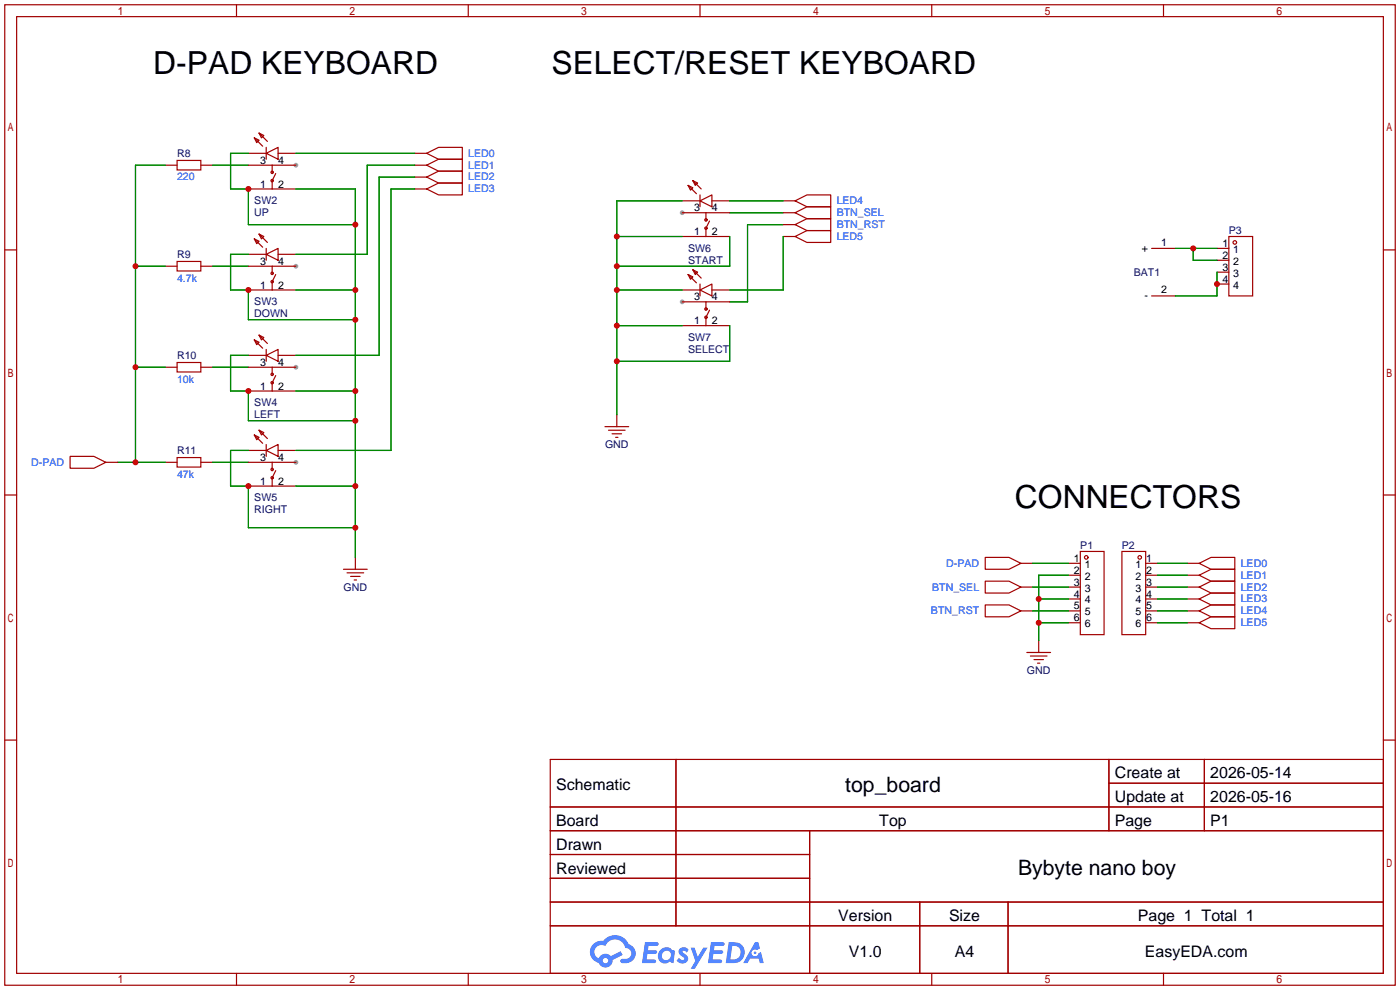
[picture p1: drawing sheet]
<svg xmlns="http://www.w3.org/2000/svg" width="299mm" height="212mm" viewBox="0 0 299 212" stroke-linecap="round" stroke-linejoin="round" font-family="sans-serif">
<g fill="#999">
<circle cx="63.2" cy="35.3" r=".51"/>
<circle cx="63.2" cy="56.9" r=".51"/>
<circle cx="63.2" cy="78.5" r=".51"/>
<circle cx="63.2" cy="98.8" r=".51"/>
<circle cx="145.8" cy="45.5" r=".51"/>
<circle cx="145.8" cy="64.5" r=".51"/>
</g>
<g fill="none" stroke="#a10000" stroke-width=".25">
<path d="M1 1h297.2v209.6h-297.2zM3.6 3.6h292.1v204.4h-292.1zM50.5 1v2.6M100.1 1v2.6M149.6 1v2.6M199.1 1v2.6M248.7 1v2.6M1 53.4h2.6M295.7 53.4h2.5M1 105.8h2.6M295.7 105.8h2.5M1 158.2h2.6"/>
<path d="M295.7 158.2h2.5M117.6 162.3h178.1v45.7h-178.1zM117.6 172.5h178.1M117.6 177.5h178.1M144.5 162.3v35.6M173 177.5v30.5M237 162.3v15.2M237 167.4h58.7M257.4 162.3v15.2M117.6 182.6h55.4M117.6 192.8h178.1M117.6 187.7h55.4"/>
<path d="M117.6 197.9h178.1M196.6 192.8v15.2M215.4 192.8v15.2M50.5 208v2.6M100.1 208v2.6M149.6 208v2.6M199.1 208v2.6M248.7 208v2.6"/>
</g>
<g fill="#5487ff">
<path d="M145.3 202.7a1.3 1.3 0 0 1 1.9 .3l-.4 .6a.54 .54 0 0 0-.9-.2l.1 .2a1.34 1.34 0 0 1 .9 1.8 1.47 1.47 0 0 1-2.3-.1l.5-.6 .8 .5a.31 .31 0 0 0 .4-.3 .31 .31 0 0 0-.3-.4 1.12 1.12 0 0 1-.7-1.8z"/>
<path d="M147.6 202.5h.9l.6 2 1.2-2h.9l-2.7 4.6h-.9l1-1.7z"/>
<path d="M137.8 201.4h1.7a1.31 1.31 0 0 1 1.2 .2 .4 .4 0 0 1-.3 .5l-1.8 .1-.1 .9h1.6a.4 .4 0 0 1 .4 .4 .4 .4 0 0 1-.5 .4h-1.6l-.2 1.2h1.4a.46 .46 0 0 1 .5 0 .46 .46 0 0 1 .1 .5l-.4 .2h-2.6z"/>
<path d="M151.9 201.4h1.7a1.32 1.32 0 0 1 1.2 .2 .39 .39 0 0 1-.3 .5l-1.8 .1-.1 .9h1.6a.4 .4 0 0 1 .4 .4 .4 .4 0 0 1-.4 .4h-1.7l-.2 1.2h1.4a.46 .46 0 0 1 .5 0 .46 .46 0 0 1 .1 .5l-.4 .2h-2.6z"/>
<path d="M161.3 201.4h.8l.3 1.3-.6 .4a.75 .75 0 0 0-1.1 .3 .75 .75 0 0 0 .5 1 .75 .75 0 0 0 .9-.7l.5-.2 .6 2.3h-.8l-.3-.9h-1.8l-.5 .9h-1z"/>
<path d="M155.7 201.4l-.6 4.4h1.5a2.27 2.27 0 0 0 2.6-2.2 2.27 2.27 0 0 0-2.7-2.2zM156.5 202.1a1.5 1.5 0 0 1 1.8 1.6 1.5 1.5 0 0 1-1.9 1.4h-.3z"/>
<path d="M141.2 203a1.6 1.6 0 0 0-.3 2.3 1.6 1.6 0 0 0 2.3 .2l.7 .3 .3-2.4-.1-.3-.5-.1a1.58 1.58 0 0 0-2.4 0zM141.8 203.5a.98 .98 0 0 1 1.6 .4 .98 .98 0 0 1-1.1 1.3 .94 .94 0 0 1-.9-.7 .94 .94 0 0 1 .4-1z"/>
<path d="M126.8 201.8a2.37 2.37 0 0 0 1.1 4 1.54 1.54 0 0 0 1.8 1 1.54 1.54 0 0 0 1.2-1.6l2.2-1.1-.5-.8-2 1a1.57 1.57 0 0 0-2.7 .5 1.5 1.5 0 0 1-.7-2.1 1.5 1.5 0 0 1 2.2-.5 2.23 2.23 0 0 1 2.3-1.4 2.23 2.23 0 0 1 2 1.8 1.16 1.16 0 0 1 1.2 1.1 1.16 1.16 0 0 1-1.1 1.2h-.7a.47 .47 0 0 0-.5 .4 .47 .47 0 0 0 .4 .5 2.17 2.17 0 0 0 2.5-.9 2.17 2.17 0 0 0-.3-2.7l-.8-.4a3.2 3.2 0 0 0-5.5-.7l-1.1 .1zM128.8 205.3a.6 .6 0 0 1 1.2 0 .6 .6 0 0 1-1.2 0z"/>
<circle cx="161.4" cy="203.6" r=".28"/>
</g>
<g fill="none" stroke="#a10000" stroke-width=".25">
<path d="M35.3 35.3h2.5M37.8 34.3h5.1v2h-5.1zM42.9 35.3h2.6M53.1 35.3h10.1M53.1 32.8h3.8M54.4 29.5l1 .5-.5 .5zM54.4 29.5l1.7 1.7M55.4 28.4l1 .6-.5 .5zM55.4 28.4l1.7 1.8M56.9 32.8l2.5-1.3v2.5zM56.9 31.5v2.5M58.2 35.3v1.8"/>
<path d="M58.9 37.1l-.7 1.5v1.8M59.4 32.8h3.8M88.6 35.3h2.6M88.6 32.8h2.6M88.6 37.8h2.6M91.2 32.8l2.5-1.3h5.1v2.5h-5.1zM91.2 35.3l2.5-1.3h5.1v2.6h-5.1zM91.2 37.8l2.5-1.2h5.1v2.5h-5.1zM147.1 39.6l1 .5-.5 .5zM147.1 39.6l1.7 1.8M148.1 38.6l1 .5-.5 .5zM148.1 38.6l1.8 1.8"/>
<path d="M35.3 56.9h2.5M37.8 55.9h5.1v2h-5.1zM42.9 56.9h2.6M53.1 56.9h10.1M53.1 40.4h10.1M53.1 54.4h3.8M54.4 51.1l1 .5-.5 .5zM54.4 51.1l1.7 1.7M55.4 50l1 .5-.5 .6zM55.4 50l1.7 1.8M56.9 54.4l2.5-1.3v2.5zM56.9 53.1v2.5"/>
<path d="M58.2 56.9v1.8M58.9 58.7l-.7 1.5v1.8M59.4 54.4h3.8M88.6 40.4h2.6M91.2 40.4l2.5-1.3h5.1v2.6h-5.1zM145.8 45.5h10.2M145.8 42.9h3.8M145.8 50.5h10.2M147.1 58.7l1 .5-.5 .5zM147.1 58.7l1.7 1.8M148.1 57.7l1 .5-.5 .5zM148.1 57.7l1.8 1.7"/>
<path d="M149.6 42.9l2.5-1.2v2.5zM149.6 41.7v2.5M150.9 45.5v1.7M151.6 47.2l-.7 1.6v1.7M152.1 42.9h3.9M167.4 45.5h2.5M167.4 48h2.5M167.4 42.9h2.5M167.4 50.5h2.5M169.9 45.5l2.6-1.3h5v2.5h-5zM169.9 48l2.6-1.3h5v2.6h-5zM169.9 42.9l2.6-1.2h5v2.5h-5z"/>
<path d="M169.9 50.5l2.6-1.2h5v2.5h-5zM246.1 53.1h5.1M260.1 53.1h2.5M260.1 58.2h2.5M260.1 55.6h2.5M262.6 50.5h5.1v12.7h-5.1zM35.3 78.5h2.5M37.8 77.5h5.1v2h-5.1zM42.9 78.5h2.6M53.1 78.5h10.1M53.1 62h10.1M53.1 75.9h3.8"/>
<path d="M54.4 72.6l1 .6-.5 .5zM54.4 72.6l1.7 1.8M55.4 71.6l1 .5-.5 .5zM55.4 71.6l1.7 1.8M56.9 75.9l2.5-1.2v2.5zM56.9 74.7v2.5M58.2 78.5v1.8M59.4 75.9h3.8M145.8 62h3.8M145.8 69.6h10.2M145.8 64.5h10.2M149.6 62l2.5-1.3v2.5z"/>
<path d="M149.6 60.7v2.5M150.9 64.5v1.8M151.6 66.3l-.7 1.5v1.8M152.1 62h3.9M246.1 63.2h5.1M260.1 60.7h2.5M15 97.5h5.1l2.5 1.3-2.5 1.3h-5.1zM22.6 98.8h2.5M35.3 98.8h2.5M37.8 97.8h5.1v2h-5.1zM42.9 98.8h2.6M53.1 98.8h10.1"/>
<path d="M53.1 83.6h10.1M53.1 96.3h3.8M54.4 93l1 .5-.5 .5zM54.4 93l1.7 1.7M55.4 91.9l1 .6-.5 .5zM55.4 91.9l1.7 1.8M56.9 96.3l2.5-1.3v2.5zM56.9 95v2.5M58.2 98.8v1.8M58.9 80.3l-.7 1.5v1.8M59.4 96.3h3.8M129.3 91.2h5.1"/>
<path d="M130 91.9h3.6M130.8 92.7h2M131.6 93.5h.5M131.8 88.6v2.6M53.1 103.9h10.1M58.9 100.6l-.7 1.5v1.8M75.9 119.1v2.6M210.6 119.1h5l2.6 1.3-2.6 1.3h-5zM230.9 117.9h5.1v17.7h-5.1zM239.8 117.9h5.1v17.7h-5.1zM73.4 121.7h5.1M74.2 122.4h3.5"/>
<path d="M74.9 123.2h2.1M75.7 124h.5M210.6 124.2h5l2.6 1.3-2.6 1.2h-5zM210.6 129.3h5l2.6 1.3-2.6 1.2h-5zM218.2 120.4h2.5M218.2 125.5h2.5M218.2 130.6h2.5M219.5 139.4h5M222 136.9v2.5M228.3 120.4h2.6M228.3 122.9h2.6M228.3 125.5h2.6"/>
<path d="M228.3 128h2.6M228.3 130.6h2.6M228.3 133.1h2.6M244.9 120.4h2.5M244.9 122.9h2.5M244.9 125.5h2.5M244.9 128h2.5M244.9 130.6h2.5M244.9 133.1h2.5M253.7 120.4h2.6M253.7 122.9h2.6M253.7 125.5h2.6"/>
<path d="M253.7 128h2.6M253.7 130.6h2.6M253.7 133.1h2.6M256.3 130.6l2.5-1.3h5.1v2.5h-5.1zM256.3 133.1l2.5-1.3h5.1v2.6h-5.1zM256.3 120.4l2.5-1.3h5.1v2.6h-5.1zM256.3 122.9l2.5-1.2h5.1v2.5h-5.1zM256.3 125.5l2.5-1.3h5.1v2.5h-5.1zM256.3 128l2.5-1.3h5.1v2.6h-5.1zM220.2 140.2h3.6M221 141h2M221.7 141.7h.5"/>
<circle cx="58.2" cy="38.6" r=".25"/>
<circle cx="58.2" cy="36.8" r=".25"/>
<circle cx="58.2" cy="58.4" r=".25"/>
<circle cx="150.9" cy="47" r=".25"/>
<circle cx="150.9" cy="48.8" r=".25"/>
<circle cx="263.9" cy="51.8" r=".38"/>
<circle cx="58.2" cy="60.2" r=".25"/>
<circle cx="150.9" cy="67.8" r=".25"/>
<circle cx="150.9" cy="66" r=".25"/>
<circle cx="58.2" cy="81.8" r=".25"/>
<circle cx="58.2" cy="80" r=".25"/>
<circle cx="58.2" cy="102.1" r=".25"/>
<circle cx="58.2" cy="100.3" r=".25"/>
<circle cx="232.2" cy="119.1" r=".38"/>
<circle cx="243.6" cy="119.1" r=".38"/>
</g>
<g fill="none" stroke="#008700" stroke-width=".25">
<path d="M35.3 35.3h-6.3v63.5M45.5 35.3h7.6M53.1 32.8h-3.8v7.6h3.8v7.6h22.8M63.2 32.8h25.4M88.6 35.3h-10.1v19.1h-15.3M88.6 37.8h-7.6v38.1h-17.8M29 56.9h6.3M45.5 56.9h7.6M53.1 54.4h-3.8v7.6h3.8v6.3h22.8M63.2 40.4h12.7v78.7M88.6 40.4h-5v55.9h-20.4M131.8 50.5h14"/>
<path d="M145.8 42.9h-14v45.7M156 50.5v6.4h-24.2M156 45.5h11.4M156 42.9h11.4M167.4 50.5v11.5h-11.4M167.4 48h-7.6v16.5h-3.8M251.2 53.1h8.9M255 53.1v2.5h5.1M260.1 58.2v5h-8.9M29 78.5h6.3M45.5 78.5h7.6M53.1 75.9h-3.8v7.7h3.8v6.3h22.8"/>
<path d="M63.2 62h12.7M131.8 62h14M131.8 69.6h14M156 69.6v7.6h-24.2M25.1 98.8h10.2M45.5 98.8h7.6M53.1 96.3h-3.8v7.6h3.8v8.9h22.8M63.2 83.6h12.7M63.2 103.9h12.7M220.7 130.6h7.6M220.7 120.4h7.6M220.7 125.5h7.6"/>
<path d="M222 133.1h6.3M222 128h6.3M228.3 122.9h-6.3v14M247.4 133.1h6.3M247.4 128h6.3M247.4 122.9h6.3M247.4 130.6h6.3M247.4 120.4h6.3M247.4 125.5h6.3"/>
</g>
<g fill="#c00">
<circle cx="29" cy="56.9" r=".63"/>
<circle cx="29" cy="78.5" r=".63"/>
<circle cx="29" cy="98.8" r=".63"/>
<circle cx="75.9" cy="112.8" r=".63"/>
<circle cx="53.1" cy="103.9" r=".63"/>
<circle cx="75.9" cy="103.9" r=".63"/>
<circle cx="75.9" cy="89.9" r=".63"/>
<circle cx="53.1" cy="83.6" r=".63"/>
<circle cx="75.9" cy="83.6" r=".63"/>
<circle cx="75.9" cy="68.3" r=".63"/>
<circle cx="53.1" cy="62" r=".63"/>
<circle cx="75.9" cy="62" r=".63"/>
<circle cx="75.9" cy="48" r=".63"/>
<circle cx="53.1" cy="40.4" r=".63"/>
<circle cx="222" cy="133.1" r=".63"/>
<circle cx="222" cy="128" r=".63"/>
<circle cx="131.8" cy="50.5" r=".63"/>
<circle cx="131.8" cy="56.9" r=".63"/>
<circle cx="131.8" cy="62" r=".63"/>
<circle cx="131.8" cy="69.6" r=".63"/>
<circle cx="131.8" cy="77.2" r=".63"/>
<circle cx="255" cy="53.1" r=".63"/>
<circle cx="260.1" cy="60.7" r=".63"/>
</g>
<g font-size="6.8">
<text x="32.8" y="15.9">D-PAD KEYBOARD</text>
<text x="117.9" y="15.9">SELECT/RESET KEYBOARD</text>
<text x="216.9" y="108.6">CONNECTORS</text>
</g>
<g font-size="4.5">
<text x="180.6" y="169.2">top_board</text>
<text x="217.6" y="187">Bybyte nano boy</text>
</g>
<g font-size="3.4">
<text x="238.3" y="166.4">Create at</text>
<text x="258.7" y="166.4">2026-05-14</text>
<text x="118.9" y="168.9">Schematic</text>
<text x="238.3" y="171.4">Update at</text>
<text x="258.7" y="171.4">2026-05-16</text>
<text x="118.9" y="176.5">Board</text>
<text x="187.9" y="176.5">Top</text>
<text x="238.3" y="176.5">Page</text>
<text x="258.7" y="176.5">P1</text>
<text x="118.9" y="181.6">Drawn</text>
<text x="118.9" y="186.7">Reviewed</text>
<text x="179.2" y="196.8">Version</text>
<text x="202.8" y="196.8">Size</text>
<text x="243.2" y="196.8">Page 1 Total 1</text>
<text x="181.4" y="204.5">V1.0</text>
<text x="204.1" y="204.5">A4</text>
<text x="244.7" y="204.5">EasyEDA.com</text>
</g>
<g font-size="2.3" fill="#000080">
<text x="37.8" y="33.5">R8</text>
<text x="54.4" y="43.7">SW2</text>
<text x="54.4" y="46.2">UP</text>
<text x="147.1" y="53.8">SW6</text>
<text x="262.6" y="50">P3</text>
<text x="37.8" y="55.1">R9</text>
<text x="147.1" y="56.4">START</text>
<text x="242.3" y="58.9">BAT1</text>
<text x="54.4" y="65.2">SW3</text>
<text x="54.4" y="67.8">DOWN</text>
<text x="37.8" y="76.7">R10</text>
<text x="147.1" y="72.9">SW7</text>
<text x="147.1" y="75.4">SELECT</text>
<text x="54.4" y="86.8">SW4</text>
<text x="54.4" y="89.4">LEFT</text>
<text x="129.3" y="95.7">GND</text>
<text x="37.8" y="97">R11</text>
<text x="54.4" y="107.2">SW5</text>
<text x="54.4" y="109.7">RIGHT</text>
<text x="230.9" y="117.3">P1</text>
<text x="239.8" y="117.3">P2</text>
<text x="73.4" y="126.2">GND</text>
<text x="219.5" y="144">GND</text>
</g>
<g font-size="2.3">
<text x="55.6" y="35">3</text>
<text x="59.4" y="35">4</text>
<text x="55.6" y="40.1">1</text>
<text x="59.4" y="40.1">2</text>
<text x="148.3" y="45.2">3</text>
<text x="152.1" y="45.2">4</text>
<text x="148.3" y="50.2">1</text>
<text x="152.1" y="50.2">2</text>
<text x="244" y="53.8">+</text>
<text x="248.2" y="52.5">1</text>
<text x="261.2" y="52.8">1</text>
<text x="55.6" y="56.6">3</text>
<text x="59.4" y="56.6">4</text>
<text x="261.2" y="57.9">3</text>
<text x="261.2" y="55.3">2</text>
<text x="263.6" y="59.1">3</text>
<text x="263.6" y="56.6">2</text>
<text x="263.6" y="54">1</text>
<text x="55.6" y="61.7">1</text>
<text x="59.4" y="61.7">2</text>
<text x="148.3" y="64.2">3</text>
<text x="152.1" y="64.2">4</text>
<text x="244.6" y="64">-</text>
<text x="248.2" y="62.7">2</text>
<text x="261.2" y="60.4">4</text>
<text x="263.6" y="61.7">4</text>
<text x="148.3" y="69.3">1</text>
<text x="152.1" y="69.3">2</text>
<text x="55.6" y="83.3">1</text>
<text x="55.6" y="78.2">3</text>
<text x="59.4" y="83.3">2</text>
<text x="59.4" y="78.2">4</text>
<text x="55.6" y="98.5">3</text>
<text x="59.4" y="98.5">4</text>
<text x="55.6" y="103.6">1</text>
<text x="59.4" y="103.6">2</text>
<text x="229.5" y="120.1">1</text>
<text x="229.5" y="122.6">2</text>
<text x="229.5" y="125.2">3</text>
<text x="231.8" y="121.4">1</text>
<text x="231.8" y="123.9">2</text>
<text x="242.7" y="121.4">1</text>
<text x="242.7" y="123.9">2</text>
<text x="245" y="120.1">1</text>
<text x="245" y="122.6">2</text>
<text x="245" y="125.2">3</text>
<text x="229.5" y="127.7">4</text>
<text x="229.5" y="130.2">5</text>
<text x="231.8" y="126.4">3</text>
<text x="231.8" y="129">4</text>
<text x="231.8" y="131.5">5</text>
<text x="242.7" y="126.4">3</text>
<text x="242.7" y="129">4</text>
<text x="242.7" y="131.5">5</text>
<text x="245" y="127.7">4</text>
<text x="245" y="130.2">5</text>
<text x="229.5" y="132.8">6</text>
<text x="231.8" y="134.1">6</text>
<text x="242.7" y="134.1">6</text>
<text x="245" y="132.8">6</text>
</g>
<g font-size="2.3" fill="#00f">
<text x="100.1" y="33.5">LED0</text>
<text x="37.8" y="38.6">220</text>
<text x="100.1" y="36">LED1</text>
<text x="100.1" y="38.6">LED2</text>
<text x="100.1" y="41.1">LED3</text>
<text x="178.8" y="46.2">BTN_SEL</text>
<text x="178.8" y="43.7">LED4</text>
<text x="178.8" y="48.7">BTN_RST</text>
<text x="178.8" y="51.3">LED5</text>
<text x="37.8" y="60.2">4.7k</text>
<text x="37.8" y="81.8">10k</text>
<text x="6.7" y="99.5">D-PAD</text>
<text x="37.8" y="102.1">47k</text>
<text x="202.2" y="121.1">D-PAD</text>
<text x="265.2" y="121.1">LED0</text>
<text x="265.2" y="123.7">LED1</text>
<text x="199" y="131.3">BTN_RST</text>
<text x="199.2" y="126.2">BTN_SEL</text>
<text x="265.2" y="131.3">LED4</text>
<text x="265.2" y="126.2">LED2</text>
<text x="265.2" y="128.7">LED3</text>
<text x="265.2" y="133.8">LED5</text>
</g>
</svg>
